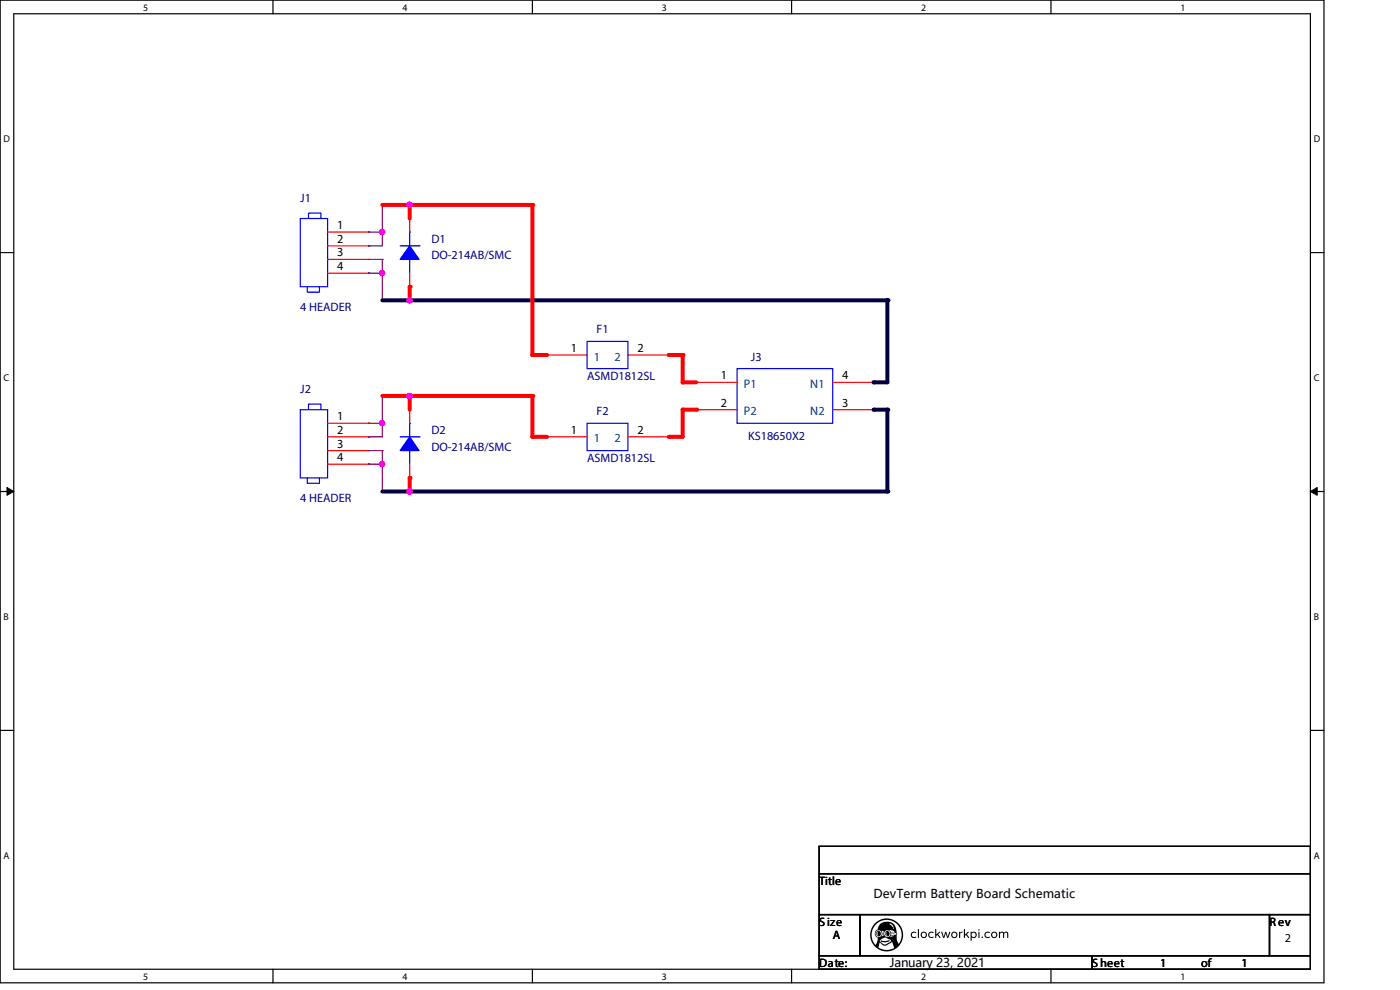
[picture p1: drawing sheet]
<svg xmlns="http://www.w3.org/2000/svg" width="297mm" height="210mm" viewBox="0 0 297 210" stroke-linecap="round" stroke-linejoin="round" font-family="sans-serif">
<!-- layer: Layer 1 -->
<path d="M0 0h280.9v208.5h-280.9zM2.9 2.9h275.1v202.7h-275.1z" fill="none" stroke="#000" stroke-width=".25"/>
<g fill="#fff">
<path d="M30.4 .3h1.1v2.4h-1.1z"/>
<path d="M30.4 205.9h1.1v2.3h-1.1z"/>
</g>
<path d="M57.9 0v2.9M57.9 205.6v2.9" fill="none" stroke="#000" stroke-width=".25"/>
<g fill="#fff">
<path d="M85.4 .3h1.1v2.4h-1.1z"/>
<path d="M85.4 205.9h1.1v2.3h-1.1z"/>
</g>
<path d="M112.9 0v2.9M112.9 205.6v2.9" fill="none" stroke="#000" stroke-width=".25"/>
<g fill="#fff">
<path d="M140.4 .3h1.2v2.4h-1.2z"/>
<path d="M140.4 205.9h1.2v2.3h-1.2z"/>
</g>
<path d="M167.9 0v2.9M167.9 205.6v2.9" fill="none" stroke="#000" stroke-width=".25"/>
<g fill="#fff">
<path d="M195.4 .3h1.2v2.4h-1.2z"/>
<path d="M195.4 205.9h1.2v2.3h-1.2z"/>
</g>
<path d="M223 0v2.9M223 205.6v2.9" fill="none" stroke="#000" stroke-width=".25"/>
<g fill="#fff">
<path d="M250.4 .3h1.2v2.4h-1.2z"/>
<path d="M250.4 205.9h1.2v2.3h-1.2z"/>
<path d="M.8 28.2h1.4v2.4h-1.4z"/>
<path d="M278.7 28.2h1.5v2.4h-1.5z"/>
<path d="M.8 78.9h1.4v2.3h-1.4z"/>
<path d="M278.7 78.9h1.5v2.3h-1.5z"/>
</g>
<path d="M0 53.6h2.9M278 53.6h2.9" fill="none" stroke="#000" stroke-width=".25"/>
<g fill="#fff">
<path d="M.8 129.6h1.3v2.3h-1.3z"/>
<path d="M278.7 129.6h1.4v2.3h-1.4z"/>
</g>
<path d="M0 104.3h2.9M278 104.3h2.9" fill="none" stroke="#000" stroke-width=".25"/>
<path d="M1.5 103.4l1.4 .9-1.4 .8zM278 104.3l1.4-.9v1.7z" fill="#000"/>
<path d="M1.5 103.4l1.4 .9-1.4 .8zM278 104.3l1.4-.9v1.7z" fill="none" stroke="#000" stroke-width=".21"/>
<g fill="#fff">
<path d="M.8 180.3h1.3v2.3h-1.3z"/>
<path d="M278.7 180.3h1.4v2.3h-1.4z"/>
</g>
<path d="M0 154.9h2.9M278 154.9h2.9M173.8 179.5h104.2v5.8h-104.2zM173.8 194h8.7v8.7h-8.7zM173.8 185.3h104.2v8.7h-104.2zM182.5 194h86.8v8.7h-86.8zM269.3 194h8.7v8.7h-8.7zM173.8 202.7h57.9v2.9h-57.9zM231.7 202.7h46.3v2.9h-46.3z" fill="none" stroke="#000" stroke-width=".25"/>
<path d="M84.9 52.2h4M86.9 55h.1M86.9 49.2h.1M86.9 49.2v3M86.9 55v3M88.9 52.2h.1" fill="none" stroke="#00f" stroke-width=".25"/>
<path d="M86.9 52.2l2 2.8h-4z" fill-rule="evenodd" fill="#00f"/>
<path d="M63.7 46.4h5.8v14.4h-5.8zM65.4 46.4v-1.2h2.7v1.2M86.9 52.2l2 2.8h-4zM65.2 60.8v1.2h2.6v-1.2M156.4 78.2h20.3v11.6h-20.3zM84.9 92.7h4M86.9 95.6h.1M86.9 89.8h.1M86.9 89.8v2.9M86.9 95.6v2.9M88.9 92.7h.1" fill="none" stroke="#00f" stroke-width=".25"/>
<g fill="none" stroke="#f00" stroke-width=".25">
<path d="M69.5 49.2h8.7M69.5 52.2h8.7M69.5 55h8.7M69.5 58h8.7M78.2 49.2h.1M78.2 52.2h.1M78.2 55h.1M78.2 58h.1M86.9 46.4h.1M86.9 46.4v2.8M86.9 58v2.8M86.9 60.8h.1"/>
<path d="M147.7 81.1h.1M147.7 86.9h.1M147.7 81.1h8.7M147.7 86.9h8.7M176.7 81.1h8.6M176.7 86.9h8.6M185.3 86.9h.1M185.3 81.1h.1"/>
</g>
<path d="M86.9 92.7l2 2.9h-4z" fill-rule="evenodd" fill="#00f"/>
<path d="M124.5 72.4h8.7v5.8h-8.7zM63.7 86.9h5.8v14.5h-5.8zM65.4 86.9v-1.2h2.7v1.2M86.9 92.7l2 2.9h-4zM124.5 89.8h8.7v5.8h-8.7zM65.2 101.4v1.1h2.6v-1.1" fill="none" stroke="#00f" stroke-width=".25"/>
<g fill="none" stroke="#f00" stroke-width=".25">
<path d="M115.9 75.3h.1M115.9 75.3h8.6M133.2 75.3h8.7M141.9 75.3h.1M69.5 89.8h8.7M69.5 92.7h8.7M69.5 95.6h8.7M69.5 98.5h8.7M78.2 89.8h.1M78.2 92.7h.1M78.2 95.6h.1M78.2 98.5h.1"/>
<path d="M86.9 86.9h.1M86.9 86.9v2.9M86.9 98.5v2.9M115.9 92.7h.1M115.9 92.7h8.6M133.2 92.7h8.7M141.9 92.7h.1M86.9 101.4h.1"/>
</g>
<path d="M78.2 49.2h2.9M78.2 52.2h.1M78.2 49.2h.1M81.1 49.2h.1M81.1 49.2v3h-2.9" fill="none" stroke="#800040" stroke-width=".25"/>
<circle cx="81.1" cy="49.2" r=".55" fill="#f0f"/>
<circle cx="81.1" cy="49.2" r=".55" fill="none" stroke="#f0f" stroke-width=".25"/>
<path d="M78.2 55h2.9M78.2 58h2.9M78.2 55h.1M78.2 58h.1M81.1 49.2h.1M81.1 55h.1M81.1 43.5v5.7M81.1 55v8.7M81.1 63.7h.1" fill="none" stroke="#800040" stroke-width=".25"/>
<circle cx="81.1" cy="57.9" r=".55" fill="#f0f"/>
<circle cx="81.1" cy="57.9" r=".55" fill="none" stroke="#f0f" stroke-width=".25"/>
<path d="M78.2 92.7h2.9M78.2 89.8h2.9M78.2 92.7h.1M78.2 89.8h.1" fill="none" stroke="#800040" stroke-width=".25"/>
<circle cx="81.1" cy="89.8" r=".55" fill="#f0f"/>
<circle cx="81.1" cy="89.8" r=".55" fill="none" stroke="#f0f" stroke-width=".25"/>
<path d="M78.2 95.6h2.9M78.2 98.5h2.9M78.2 95.6h.1M78.2 98.5h.1M81.1 89.8h.1M81.1 95.6h.1M81.1 84v8.7M81.1 95.6v8.7M81.1 104.3h.1" fill="none" stroke="#800040" stroke-width=".25"/>
<circle cx="81.1" cy="98.5" r=".55" fill="#f0f"/>
<circle cx="81.1" cy="98.5" r=".55" fill="none" stroke="#f0f" stroke-width=".25"/>
<path d="M86.9 43.5v2.9" fill="none" stroke="#f00" stroke-width=".85"/>
<circle cx="86.9" cy="43.5" r=".42" fill="#f00"/>
<path d="M86.9 60.8v2.9" fill="none" stroke="#f00" stroke-width=".85"/>
<circle cx="86.9" cy="60.8" r=".42" fill="#f00"/>
<path d="M86.9 43.5h26" fill="none" stroke="#f00" stroke-width=".85"/>
<circle cx="112.9" cy="43.5" r=".42" fill="#f00"/>
<circle cx="86.9" cy="43.4" r=".55" fill="#f0f"/>
<circle cx="86.9" cy="43.4" r=".55" fill="none" stroke="#f0f" stroke-width=".25"/>
<path d="M86.9 63.7h101.4" fill="none" stroke="#000040" stroke-width=".85"/>
<circle cx="188.3" cy="63.7" r=".42" fill="#000040"/>
<circle cx="86.9" cy="63.7" r=".55" fill="#f0f"/>
<circle cx="86.9" cy="63.7" r=".55" fill="none" stroke="#f0f" stroke-width=".25"/>
<path d="M86.9 84v2.9" fill="none" stroke="#f00" stroke-width=".85"/>
<circle cx="86.9" cy="84" r=".42" fill="#f00"/>
<path d="M86.9 101.4v2.9" fill="none" stroke="#f00" stroke-width=".85"/>
<circle cx="86.9" cy="101.4" r=".42" fill="#f00"/>
<path d="M86.9 84h26" fill="none" stroke="#f00" stroke-width=".85"/>
<circle cx="112.9" cy="84" r=".42" fill="#f00"/>
<circle cx="86.9" cy="84" r=".55" fill="#f0f"/>
<circle cx="86.9" cy="84" r=".55" fill="none" stroke="#f0f" stroke-width=".25"/>
<path d="M86.9 104.3h101.4" fill="none" stroke="#000040" stroke-width=".85"/>
<circle cx="188.3" cy="104.3" r=".42" fill="#000040"/>
<circle cx="86.9" cy="104.2" r=".55" fill="#f0f"/>
<circle cx="86.9" cy="104.2" r=".55" fill="none" stroke="#f0f" stroke-width=".25"/>
<path d="M112.9 43.5v31.8" fill="none" stroke="#f00" stroke-width=".85"/>
<circle cx="112.9" cy="75.3" r=".42" fill="#f00"/>
<path d="M112.9 75.3h3" fill="none" stroke="#f00" stroke-width=".85"/>
<circle cx="115.9" cy="75.3" r=".42" fill="#f00"/>
<path d="M188.3 63.7v17.4" fill="none" stroke="#000040" stroke-width=".85"/>
<circle cx="188.3" cy="63.7" r=".42" fill="#000040"/>
<path d="M185.3 81.1h3" fill="none" stroke="#000040" stroke-width=".85"/>
<circle cx="185.3" cy="81.1" r=".42" fill="#000040"/>
<path d="M112.9 84v8.7" fill="none" stroke="#f00" stroke-width=".85"/>
<circle cx="112.9" cy="92.7" r=".42" fill="#f00"/>
<path d="M112.9 92.7h3" fill="none" stroke="#f00" stroke-width=".85"/>
<circle cx="115.9" cy="92.7" r=".42" fill="#f00"/>
<path d="M188.3 86.9v17.4" fill="none" stroke="#000040" stroke-width=".85"/>
<circle cx="188.3" cy="86.9" r=".42" fill="#000040"/>
<path d="M185.3 86.9h3" fill="none" stroke="#000040" stroke-width=".85"/>
<circle cx="185.3" cy="86.9" r=".42" fill="#000040"/>
<path d="M144.8 86.9v5.8" fill="none" stroke="#f00" stroke-width=".85"/>
<circle cx="144.8" cy="86.9" r=".42" fill="#f00"/>
<path d="M141.9 92.7h2.9" fill="none" stroke="#f00" stroke-width=".85"/>
<circle cx="141.9" cy="92.7" r=".42" fill="#f00"/>
<path d="M144.8 81.1h2.9" fill="none" stroke="#f00" stroke-width=".85"/>
<circle cx="144.8" cy="81.1" r=".42" fill="#f00"/>
<path d="M144.8 86.9h2.9" fill="none" stroke="#f00" stroke-width=".85"/>
<circle cx="147.7" cy="86.9" r=".42" fill="#f00"/>
<path d="M81.1 43.5h5.8" fill="none" stroke="#f00" stroke-width=".85"/>
<circle cx="86.9" cy="43.5" r=".42" fill="#f00"/>
<path d="M81.1 63.7h5.8" fill="none" stroke="#000040" stroke-width=".85"/>
<circle cx="86.9" cy="63.7" r=".42" fill="#000040"/>
<path d="M81.1 84h5.8" fill="none" stroke="#f00" stroke-width=".85"/>
<circle cx="86.9" cy="84" r=".42" fill="#f00"/>
<path d="M81.1 104.3h5.8" fill="none" stroke="#000040" stroke-width=".85"/>
<circle cx="86.9" cy="104.3" r=".42" fill="#000040"/>
<path d="M141.9 75.3h2.9" fill="none" stroke="#f00" stroke-width=".85"/>
<circle cx="141.9" cy="75.3" r=".42" fill="#f00"/>
<path d="M144.8 75.3v5.8" fill="none" stroke="#f00" stroke-width=".85"/>
<circle cx="144.8" cy="75.3" r=".42" fill="#f00"/>
<circle cx="81.1" cy="49.2" r=".55" fill="#f0f"/>
<circle cx="81.1" cy="49.2" r=".55" fill="none" stroke="#f0f" stroke-width=".25"/>
<circle cx="81.1" cy="57.9" r=".55" fill="#f0f"/>
<circle cx="81.1" cy="57.9" r=".55" fill="none" stroke="#f0f" stroke-width=".25"/>
<circle cx="81.1" cy="89.8" r=".55" fill="#f0f"/>
<circle cx="81.1" cy="89.8" r=".55" fill="none" stroke="#f0f" stroke-width=".25"/>
<circle cx="81.1" cy="98.5" r=".55" fill="#f0f"/>
<circle cx="81.1" cy="98.5" r=".55" fill="none" stroke="#f0f" stroke-width=".25"/>
<circle cx="86.9" cy="43.4" r=".55" fill="#f0f"/>
<circle cx="86.9" cy="43.4" r=".55" fill="none" stroke="#f0f" stroke-width=".25"/>
<circle cx="86.9" cy="63.7" r=".55" fill="#f0f"/>
<circle cx="86.9" cy="63.7" r=".55" fill="none" stroke="#f0f" stroke-width=".25"/>
<circle cx="86.9" cy="84" r=".55" fill="#f0f"/>
<circle cx="86.9" cy="84" r=".55" fill="none" stroke="#f0f" stroke-width=".25"/>
<circle cx="86.9" cy="104.2" r=".55" fill="#f0f"/>
<circle cx="86.9" cy="104.2" r=".55" fill="none" stroke="#f0f" stroke-width=".25"/>
<g fill="#000">
<path d="M193.4 197.8a.53 .53 0 0 1 1 .1 .54 .54 0 0 0-.8 0 .54 .54 0 0 0 0 .8 .54 .54 0 0 0 .8 0v.1a.67 .67 0 0 1-1 0 .67 .67 0 0 1 0-1zM194.8 197.1l.2 .1v1.7l-.2 .1-.1-.1zM197.1 197.8a.53 .53 0 0 1 .9 .1 .54 .54 0 0 0-.7 0 .54 .54 0 0 0 0 .8 .54 .54 0 0 0 .7 0l.1 .1a.67 .67 0 0 1-1 0 .67 .67 0 0 1 0-1zM198.4 197.1l.2 .1v1.1l.8-.6-.4 .5 .5 .6-.1 .2-.5-.7-.3 .2v.5l-.2-.1zM199.7 197.7h.2l.3 1 .4-1h.2l.3 1 .3-1h.2l-.4 1.2h-.3l-.3-.9-.3 .9-.2 .1zM203.5 197.7h.2v.2l.3-.2 .2 .1-.5 .3-.1 .9-.1-.1zM204.5 197.1l.2 .1v1.1l.8-.6-.4 .5 .5 .6-.1 .2-.6-.7-.2 .2v.5l-.2-.1zM209.1 197.8a.53 .53 0 0 1 .9 .1 .54 .54 0 0 0-.8 0 .54 .54 0 0 0 0 .8 .54 .54 0 0 0 .8 0v.1a.67 .67 0 0 1-1 0 .67 .67 0 0 1 .1-1zM212 197.7h.1l.1 .2 .5-.2 .3 .2a.48 .48 0 0 1 .5-.3 .48 .48 0 0 1 .4 .5l-.1 .9-.2-1.1-.5 .1-.2 1-.2-1.1h-.3l-.2 .2v.8l-.2 .1z"/>
<path d="M189.4 196.9a.15 .15 0 0 0 .3 0 .15 .15 0 0 0-.3 0zM189.1 198v.4l1.1-.2v-.3zM189 198.5l-.2 .2 .9-.3zM188.7 195.9l.7 .8a.69 .69 0 0 0-.7-.8zM188.6 197.3l.2 .1a.68 .68 0 0 0 1 .4 1.12 1.12 0 0 0-1.2-.5zM188 197.7a.5 .5 0 0 0 .2 .8l-.2-.4 .1-.3zM187.7 198.1a.55 .55 0 0 1 1.1 0 .55 .55 0 0 1-1.1 0zM187.6 198a.71 .71 0 0 0 1.4 0 .71 .71 0 0 0-1.4 0zM186.9 197.4a.86 .86 0 0 1 .1 1.2l.5-.2-.1-.4a.3 .3 0 0 0 .1-.3 .3 .3 0 0 0-.3-.2zM186.9 199.5a2.41 2.41 0 0 0 1.8 0 1.56 1.56 0 0 1-1.9 .1zM186.7 199.5a1.04 1.04 0 0 0 .7 .8 1.04 1.04 0 0 0 1.1-.3l.5-.4-.2-.3-.4-.1a1.09 1.09 0 0 0-1.6 .2zM186.6 199.9l-.2 1.1a3.2 3.2 0 0 0 3.3 .1l-.5-1.4-.5 .5a1.27 1.27 0 0 1-1.9-.1zM186.1 197.7a.43 .43 0 0 0 .2 .8l-.1-.7zM185.8 198.1a.55 .55 0 0 1 1.1 0 .55 .55 0 0 1-1.1 0zM185.7 198a.71 .71 0 0 0 1.4 0 .71 .71 0 0 0-1.4 0zM185.8 196.1a3.2 3.2 0 0 0 0 4.4l.2-.5a.88 .88 0 0 0-.2-1.4 .88 .88 0 0 1 .4-1.4 2.04 2.04 0 0 1 2.3-1.7 2.04 2.04 0 0 1 1.7 2.3l.1 .1a3.4 3.4 0 0 0 .4 2.3 3.2 3.2 0 0 0-.5-4.3 3.2 3.2 0 0 0-4.4 .2zM184.6 198.3a3.5 3.5 0 0 1 7 0 3.5 3.5 0 0 1-7 0z"/>
<path d="M195.5 198.3a.5 .5 0 0 0 1 0 .5 .5 0 0 0-1 0zM195.3 198.3a.7 .7 0 0 1 1.4 0 .7 .7 0 0 1-1.4 0z"/>
<path d="M202 198.3a.47 .47 0 0 0 .9 0 .47 .47 0 0 0-.9 0zM201.8 198.3a.68 .68 0 0 1 1.3 0 .68 .68 0 0 1-1.3 0z"/>
<path d="M206.1 198v.6a.46 .46 0 0 0 .7 .1 .46 .46 0 0 0 0-.7 .46 .46 0 0 0-.7 0zM205.9 197.7l.2 .1a.65 .65 0 0 1 .9 .1 .65 .65 0 0 1 0 .9 .65 .65 0 0 1-.9 0v.7l-.1 .1z"/>
<path d="M207.6 197.7l.2 .1v1.1l-.1 .1-.1-.1zM207.6 197.3a.14 .14 0 0 1 .2 0 .14 .14 0 0 1-.2 0z"/>
<path d="M210.5 198.3a.47 .47 0 0 0 .9 0 .47 .47 0 0 0-.9 0zM210.2 198.3a.7 .7 0 0 1 1.4 0 .7 .7 0 0 1-1.4 0z"/>
<circle cx="208.4" cy="198.8" r=".16"/>
</g>
<g font-size="2.6" fill="#000080">
<text x="63.7" y="42.9">J1</text>
<text x="91.5" y="51.6">D1</text>
<text x="91.5" y="55">DO-214AB/SMC</text>
<text x="63.7" y="66">4 HEADER</text>
<text x="126.6" y="70.7">F1</text>
<text x="159.3" y="76.5">J3</text>
<text x="63.7" y="83.4">J2</text>
<text x="124.5" y="80.5">ASMD1812SL</text>
<text x="126.6" y="88.1">F2</text>
<text x="91.5" y="92.1">D2</text>
<text x="91.5" y="95.6">DO-214AB/SMC</text>
<text x="158.7" y="93.3">KS18650X2</text>
<text x="124.5" y="97.9">ASMD1812SL</text>
<text x="63.7" y="106.6">4 HEADER</text>
</g>
<g font-size="2.6">
<text x="71.5" y="48.6">1</text>
<text x="71.5" y="51.5">2</text>
<text x="71.5" y="54.4">3</text>
<text x="71.5" y="57.3">4</text>
<text x="121.1" y="74.7">1</text>
<text x="135.3" y="74.7">2</text>
<text x="152.9" y="80.5">1</text>
<text x="178.7" y="80.5">4</text>
<text x="71.5" y="89.2">1</text>
<text x="152.9" y="86.3">2</text>
<text x="178.7" y="86.3">3</text>
<text x="71.5" y="92">2</text>
<text x="71.5" y="95">3</text>
<text x="121.1" y="92">1</text>
<text x="135.3" y="92">2</text>
<text x="71.5" y="97.8">4</text>
<text x="173.8" y="187.7">Title</text>
<text x="185.3" y="190.6">DevTerm Battery Board Schematic</text>
<text x="173.8" y="196.3">S ize</text>
<text x="269.3" y="196.3">R ev</text>
<text x="176.7" y="199.3">A</text>
<text x="272.6" y="199.9">2</text>
<text x="173.8" y="205.1">Date:</text>
<text x="188.8" y="205.1">January 23, 2021</text>
<text x="231.7" y="205.1">S heet</text>
<text x="246.2" y="205.1">1</text>
<text x="254.8" y="205.1">of</text>
<text x="263.4" y="205.1">1</text>
</g>
<g font-size="2.6" fill="#004080">
<text x="126" y="76.5">1</text>
<text x="130.3" y="76.5">2</text>
<text x="157.8" y="82.3">P1</text>
<text x="171.9" y="82.3">N1</text>
<text x="157.8" y="88.1">P2</text>
<text x="171.9" y="88.1">N2</text>
<text x="126" y="93.9">1</text>
<text x="130.3" y="93.9">2</text>
</g>
<g font-size="2.1">
<text x="30.4" y="2.2">5</text>
<text x="85.4" y="2.2">4</text>
<text x="140.4" y="2.2">3</text>
<text x="195.4" y="2.2">2</text>
<text x="250.4" y="2.2">1</text>
<text x=".8" y="30.1">D</text>
<text x="278.7" y="30.1">D</text>
<text x=".8" y="80.8">C</text>
<text x="278.7" y="80.8">C</text>
<text x=".8" y="131.5">B</text>
<text x="278.7" y="131.5">B</text>
<text x=".8" y="182.2">A</text>
<text x="278.7" y="182.2">A</text>
<text x="30.4" y="207.8">5</text>
<text x="85.4" y="207.8">4</text>
<text x="140.4" y="207.8">3</text>
<text x="195.4" y="207.8">2</text>
<text x="250.4" y="207.8">1</text>
</g>
</svg>
